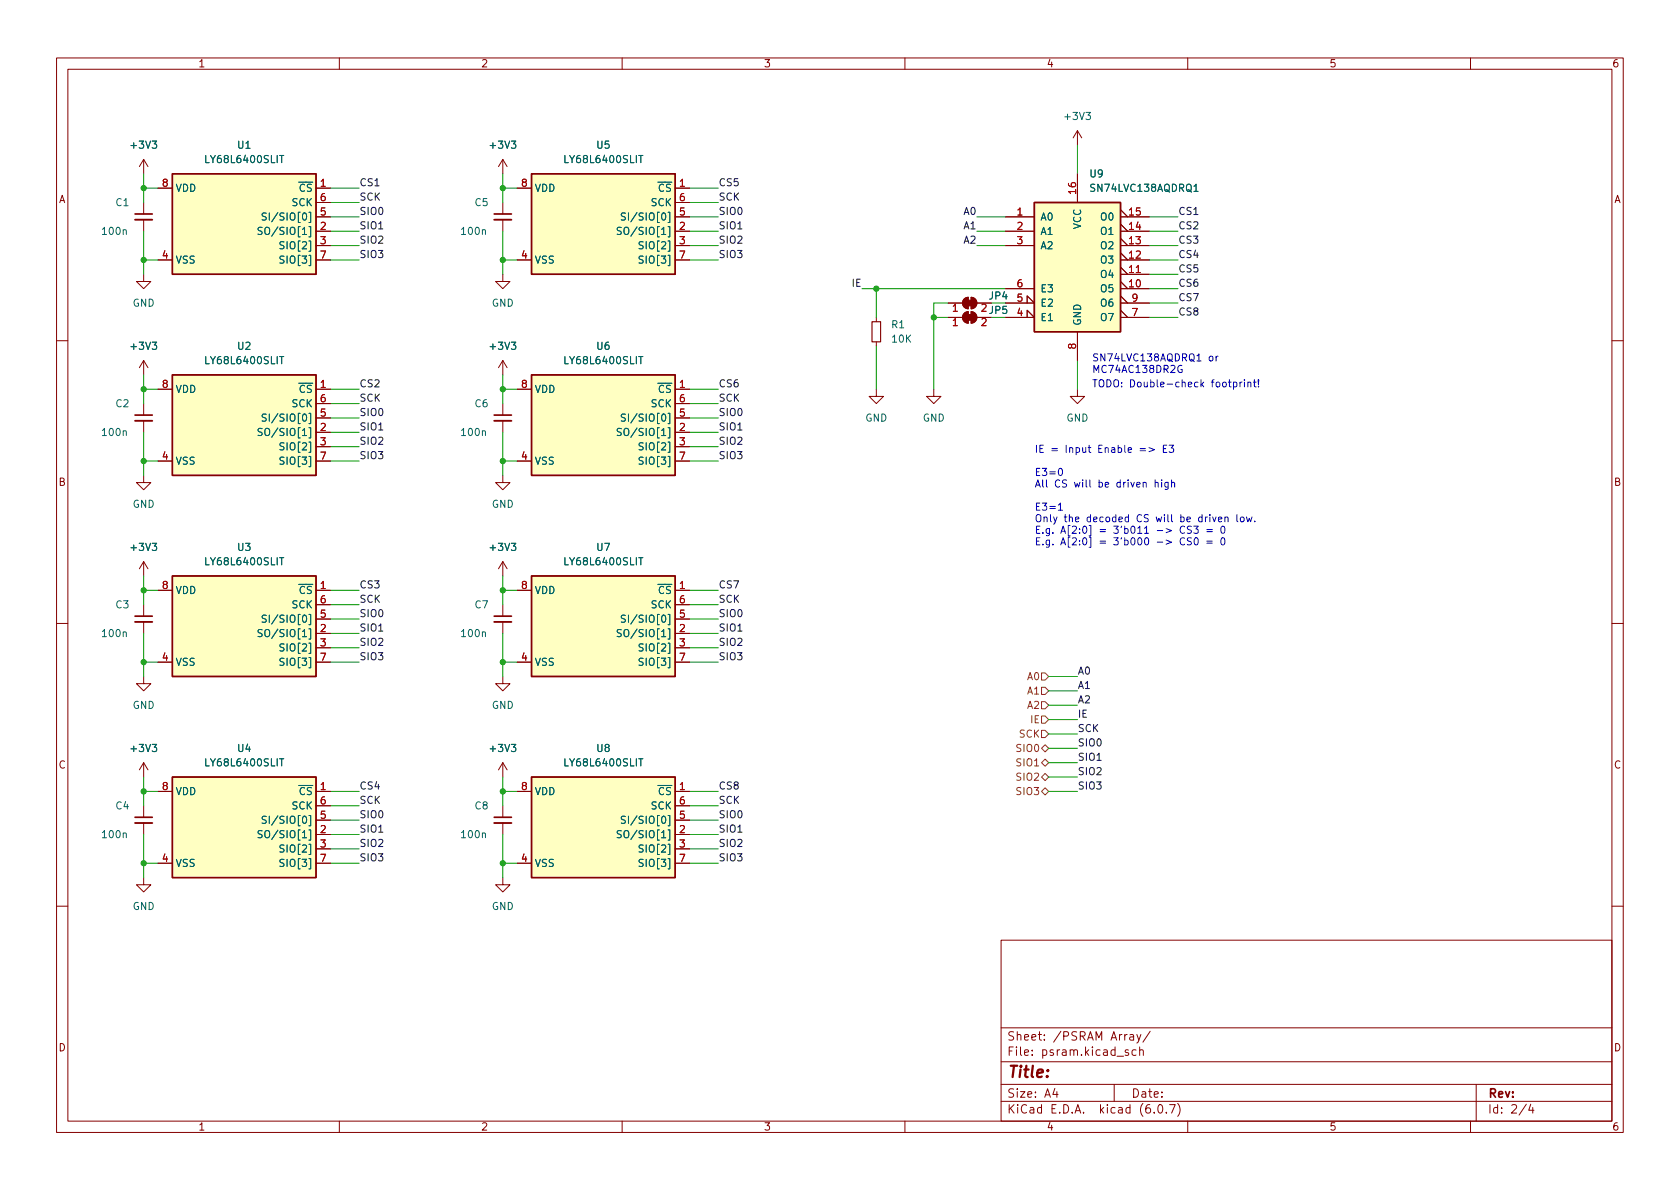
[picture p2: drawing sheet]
<svg xmlns="http://www.w3.org/2000/svg" width="297mm" height="210mm" viewBox="0 0 297 210" stroke-linecap="round" stroke-linejoin="round" font-family="sans-serif">
<g fill="none" stroke="#840000" stroke-width=".18">
<path d="M10 10.2h277v190.1h-277zM12 12.2h273v186.1h-273zM60 10.2v2M110 10.2v2M160 10.2v2M210 10.2v2M260 10.2v2M25.4 28.2v2.5M25.4 35.8v2M25.4 38.9v2M25.4 28.2l-.8 1.3M25.4 28.2l.8 1.3"/>
<path d="M27.9 33.3h2.6M55.9 38.3h2.5M55.9 33.3h2.5M55.9 35.8h2.5M88.9 28.2v2.5M88.9 35.8v2M88.9 38.9v2M88.9 28.2l-.8 1.3M88.9 28.2l.8 1.3M91.4 33.3h2.6M119.4 38.3h2.5M119.4 33.3h2.5"/>
<path d="M119.4 35.8h2.5M177.8 38.3h5.1M190.5 23.1l-.8 1.3M190.5 23.1v2.5M190.5 30.7v5.1M190.5 23.1l.8 1.3M198.1 38.3h5.1M198.1 39.6l1.3 1.3M198.1 37.1l1.3 1.2M25.4 48.5v1.3h1.3l-1.3 1.2-1.3-1.2h1.3M27.9 46h2.6M55.9 46h2.5"/>
<path d="M55.9 43.4h2.5M55.9 40.9h2.5M88.9 48.5v1.3h1.3l-1.3 1.2-1.3-1.2h1.3M91.4 46h2.6M119.4 46h2.5M119.4 43.4h2.5M119.4 40.9h2.5M154.9 56.1v.8M167.6 53.6h2.6M167.6 56.1h2.6M170.5 52.9l.7-.3v2a1.02 1.02 0 0 1-.9-.6 1.02 1.02 0 0 1 .2-1.1zM170.5 55.4l.7-.3v2a1.02 1.02 0 0 1-.9-.6 1.02 1.02 0 0 1 .2-1.1z"/>
<path d="M171.7 52.6a1.02 1.02 0 0 1 1 1 1.02 1.02 0 0 1-1 1zM171.7 55.1a1.02 1.02 0 0 1 1 1 1.02 1.02 0 0 1-1 1zM172.7 53.6h2.6M172.7 56.1h2.6M177.8 56.1h5.1l-1.3-1.2v1.2M177.8 53.6h5.1l-1.3-1.3v1.3M177.8 51h5.1M177.8 43.4h5.1M177.8 40.9h5.1M190.5 58.7v5M198.1 53.6h5.1M198.1 51h5.1"/>
<path d="M198.1 49.8l1.3 1.2M198.1 48.5h5.1M198.1 47.2l1.3 1.3M198.1 46h5.1M198.1 44.7l1.3 1.3M198.1 43.4h5.1M198.1 42.2l1.3 1.2M198.1 40.9h5.1M198.1 56.1h5.1M198.1 54.9l1.3 1.2M198.1 52.3l1.3 1.3M10 60.2h2"/>
<path d="M25.4 63.7v2.6M25.4 71.4v2M25.4 74.4v2M25.4 63.7l-.8 1.3M25.4 63.7l.8 1.3M27.9 68.8h2.6M55.9 68.8h2.5M55.9 76.4h2.5M55.9 79h2.5M55.9 73.9h2.5M55.9 71.4h2.5M88.9 63.7v2.6"/>
<path d="M88.9 71.4v2M88.9 74.4v2M88.9 63.7l-.8 1.3M88.9 63.7l.8 1.3M91.4 68.8h2.6M119.4 68.8h2.5M119.4 76.4h2.5M119.4 79h2.5M119.4 73.9h2.5M119.4 71.4h2.5M154.9 68.8v1.3h1.3l-1.3 1.3-1.2-1.3h1.2M154.9 60.4v.8"/>
<path d="M165.1 68.8v1.3h1.3l-1.3 1.3-1.3-1.3h1.3M190.5 68.8v1.3h1.3l-1.3 1.3-1.3-1.3h1.3M285 60.2h2M25.4 84.1v1.2h1.3l-1.3 1.3-1.3-1.3h1.3M25.4 99.3v2.5M25.4 99.3l-.8 1.3M25.4 99.3l.8 1.3M27.9 81.5h2.6M55.9 81.5h2.5M88.9 84.1v1.2h1.3l-1.3 1.3-1.3-1.3h1.3M88.9 99.3v2.5M88.9 99.3l-.8 1.3"/>
<path d="M88.9 99.3l.8 1.3M91.4 81.5h2.6M119.4 81.5h2.5M10 110.2h2M25.4 119.6v1.3h1.3l-1.3 1.3-1.3-1.3h1.3M25.4 106.9v2.1M25.4 110v2M27.9 104.4h2.6M27.9 117.1h2.6M55.9 104.4h2.5M55.9 112h2.5M55.9 114.5h2.5"/>
<path d="M55.9 117.1h2.5M55.9 109.5h2.5M55.9 106.9h2.5M88.9 119.6v1.3h1.3l-1.3 1.3-1.3-1.3h1.3M88.9 106.9v2.1M88.9 110v2M91.4 104.4h2.6M91.4 117.1h2.6M119.4 104.4h2.5M119.4 112h2.5M119.4 114.5h2.5M119.4 117.1h2.5"/>
<path d="M119.4 109.5h2.5M119.4 106.9h2.5M285 110.2h2M25.4 134.9v2.5M25.4 134.9l-.8 1.2M25.4 134.9l.8 1.2M27.9 139.9h2.6M55.9 139.9h2.5M88.9 134.9v2.5M88.9 134.9l-.8 1.2M88.9 134.9l.8 1.2M91.4 139.9h2.6"/>
<path d="M119.4 139.9h2.5M25.4 155.2v1.3h1.3l-1.3 1.2-1.3-1.2h1.3M25.4 142.5v2M25.4 145.5v2.1M27.9 152.6h2.6M55.9 147.6h2.5M55.9 150.1h2.5M55.9 152.6h2.5M55.9 145h2.5M55.9 142.5h2.5M88.9 155.2v1.3h1.3l-1.3 1.2-1.3-1.2h1.3M88.9 142.5v2"/>
<path d="M88.9 145.5v2.1M91.4 152.6h2.6M119.4 147.6h2.5M119.4 150.1h2.5M119.4 152.6h2.5M119.4 145h2.5M119.4 142.5h2.5M10 160.2h2M177 166.3h108v32h-108zM285 160.2h2M60 198.3v2M110 198.3v2"/>
<path d="M160 198.3v2M177 194.8h108M177 191.8h108M177 187.8h108M177 181.8h108M186.5 192.5l-.4 1h1M186.9 193v1M197 191.8v3M199.5 185.7l-.4-.1-.2 .2 .1 .3 .5 .1v.4h-.6M199.8 183h.6v.9M200.4 183.3l-.5 .1a.29 .29 0 0 0-.2 .2 .29 .29 0 0 0 .2 .3h.5M200.9 185.7l-.5-.1-.3 .3v.4l.2 .3h.6"/>
<path d="M201 182.9l.4 1M201.5 185.8l.2-.2 .4 .1v.9M201.5 185.1v1.5M201.7 182.9l-.5 1.4-.2 .1M203.4 182.4l-1.3 1.9M204.1 196.7v.1M204.9 195.4l.2-.1a.81 .81 0 0 1 .6 .7 .81 .81 0 0 1-.3 .8h-.2a.81 .81 0 0 1-.6-.6 .81 .81 0 0 1 .3-.8zM206.2 196.7v.1M206.8 195.3h1l-.7 1.5M208.2 195.1a1.72 1.72 0 0 1 0 2.3M210 198.3v2M260 198.3v2"/>
<path d="M261 191.8v6.5M269.9 195.3l-1.3 1.9M270.6 195.3l-.3 1h.9M271 195.8v1"/>
</g>
<g fill="#840000" stroke="#840000" stroke-width=".18">
<path d="M170.9 53.1h1.1v1h-1.1z"/>
<path d="M170.5 52.9l.7-.3v2a1.02 1.02 0 0 1-.9-.6 1.02 1.02 0 0 1 .2-1.1z"/>
<path d="M171.7 52.6a1.02 1.02 0 0 1 1 1 1.02 1.02 0 0 1-1 1z"/>
<path d="M170.9 55.6h1.1v1h-1.1z"/>
<path d="M170.5 55.4l.7-.3v2a1.02 1.02 0 0 1-.9-.6 1.02 1.02 0 0 1 .2-1.1z"/>
<path d="M171.7 55.1a1.02 1.02 0 0 1 1 1 1.02 1.02 0 0 1-1 1z"/>
</g>
<path d="M23.9 38.9h3M87.4 38.9h3M23.9 74.4h3M87.4 74.4h3M23.9 110h3M87.4 110h3M23.9 145.5h3M87.4 145.5h3" fill="none" stroke="#840000" stroke-width=".33"/>
<path d="M23.9 37.8h3M87.4 37.8h3M23.9 73.4h3M87.4 73.4h3M23.9 109h3M87.4 109h3M23.9 144.5h3M87.4 144.5h3" fill="none" stroke="#840000" stroke-width=".3"/>
<g fill="#ffffc2" stroke="#ffffc2" stroke-width=".18">
<path d="M94 66.3h25.4v17.8h-25.4z"/>
<path d="M182.9 35.8h15.2v22.9h-15.2z"/>
<path d="M94 30.7h25.4v17.8h-25.4z"/>
<path d="M30.5 30.7h25.4v17.8h-25.4z"/>
<path d="M30.5 66.3h25.4v17.8h-25.4z"/>
<path d="M94 137.4h25.4v17.8h-25.4z"/>
<path d="M94 101.8h25.4v17.8h-25.4z"/>
<path d="M30.5 101.8h25.4v17.8h-25.4z"/>
<path d="M30.5 137.4h25.4v17.8h-25.4z"/>
</g>
<path d="M30.5 30.7h25.4v17.8h-25.4zM94 30.7h25.4v17.8h-25.4zM182.9 35.8h15.2v22.9h-15.2zM30.5 66.3h25.4v17.8h-25.4zM94 66.3h25.4v17.8h-25.4zM30.5 101.8h25.4v17.8h-25.4zM94 101.8h25.4v17.8h-25.4zM30.5 137.4h25.4v17.8h-25.4zM94 137.4h25.4v17.8h-25.4z" fill="none" stroke="#840000" stroke-width=".25"/>
<g fill="none" stroke="#006464" stroke-width=".18">
<path d="M47.1 37.7h-.5l-.2 .1v.3l.6 .3 .1 .3-.3 .2h-.5M49.4 27.5h.8M110.6 37.7h-.5l-.2 .1v.3l.6 .3 .1 .3-.3 .2h-.5M112.9 27.5h.8M211.1 33.8h.7M46.3 40.3l-.4-.1-.2 .1v.4l.5 .2 .1 .3-.2 .3-.5-.1M50.2 42.8l-.5-.1-.1 .2v.3l.5 .3 .1 .3-.2 .2-.5-.1M50.2 45.3h-.5l-.1 .1v.4l.5 .2 .1 .3-.2 .2h-.5M109.8 40.3l-.4-.1-.2 .1v.4l.5 .2 .1 .3-.2 .3-.5-.1M113.7 42.8l-.5-.1-.1 .2v.3l.5 .3 .1 .3-.2 .2-.5-.1M113.7 45.3h-.5l-.1 .1v.4l.5 .2 .1 .3-.2 .2h-.5M46.3 75.8h-.4l-.2 .1v.3l.5 .3 .1 .3-.2 .2h-.5"/>
<path d="M47.1 73.3l-.5-.1-.2 .1v.4l.6 .2 .1 .3-.3 .3-.5-.1M49.4 63.1h.8M50.2 78.4l-.5-.1-.1 .1v.4l.5 .2 .1 .3-.2 .3-.5-.1M109.8 75.8h-.4l-.2 .1v.3l.5 .3 .1 .3-.2 .2h-.5M110.6 73.3l-.5-.1-.2 .1v.4l.6 .2 .1 .3-.3 .3-.5-.1M112.9 63.1h.8M113.7 78.4l-.5-.1-.1 .1v.4l.5 .2 .1 .3-.2 .3-.5-.1M49.4 98.6h.8M50.2 80.9l-.5-.1-.1 .2v.3l.5 .3 .1 .3-.2 .2-.5-.1M112.9 98.6h.8M113.7 80.9l-.5-.1-.1 .2v.3l.5 .3 .1 .3-.2 .2-.5-.1M46.3 111.4l-.4-.1-.2 .1v.4l.5 .2 .1 .3-.2 .3-.5-.1"/>
<path d="M47.1 108.8h-.5l-.2 .1v.4l.6 .2 .1 .3-.3 .2h-.5M50.2 113.9h-.5l-.1 .1v.3l.5 .3 .1 .3-.2 .2h-.5M50.2 116.5l-.5-.1-.1 .1v.4l.5 .2 .1 .3-.2 .3-.5-.1M109.8 111.4l-.4-.1-.2 .1v.4l.5 .2 .1 .3-.2 .3-.5-.1M110.6 108.8h-.5l-.2 .1v.4l.6 .2 .1 .3-.3 .2h-.5M113.7 113.9h-.5l-.1 .1v.3l.5 .3 .1 .3-.2 .2h-.5M113.7 116.5l-.5-.1-.1 .1v.4l.5 .2 .1 .3-.2 .3-.5-.1M49.4 134.2h.8M112.9 134.2h.8M46.3 146.9h-.4l-.2 .1v.4l.5 .2 .1 .3-.2 .2h-.5M47.1 144.4l-.5-.1-.2 .2v.3l.6 .3 .1 .3-.3 .2-.5-.1M50.2 149.5l-.5-.1-.1 .1v.4l.5 .2 .1 .3-.2 .3-.5-.1"/>
<path d="M50.2 152h-.5l-.1 .1v.3l.5 .3 .1 .3-.2 .2h-.5M109.8 146.9h-.4l-.2 .1v.4l.5 .2 .1 .3-.2 .2h-.5M110.6 144.4l-.5-.1-.2 .2v.3l.6 .3 .1 .3-.3 .2-.5-.1M113.7 149.5l-.5-.1-.1 .1v.4l.5 .2 .1 .3-.2 .3-.5-.1M113.7 152h-.5l-.1 .1v.3l.5 .3 .1 .3-.2 .2h-.5"/>
</g>
<path d="M154.2 56.9h1.5v3.5h-1.5z" fill="none" stroke="#840000" stroke-width=".2"/>
<path d="M184.1 119h.7l.6 .6-.6 .7h-.7zM184.1 129.2h.7l.6 .6-.6 .6h-.7zM184.1 124.1h.7l.6 .6-.6 .6h-.7zM184.1 126.6h.7l.6 .6-.6 .7h-.7zM184.1 134.9l.7-.7 .6 .7-.6 .6zM184.1 121.5h.7l.6 .7-.6 .6h-.7zM184.1 139.9l.7-.6 .6 .6-.6 .7zM184.1 137.4l.7-.6 .6 .6-.6 .6zM184.1 132.3l.7-.6 .6 .6-.6 .7z" fill="none" stroke="#725600" stroke-width=".18"/>
<g fill="none" stroke="#0000c2" stroke-width=".18">
<path d="M201.6 79.3h1M201.6 79.7h1M203.2 79.2l.9 .3-.9 .4M205.7 79.3h.4M206.3 78.7h-.6v1.3h.6M206.7 78.7h.8l-.4 .5 .3 .1v.6l-.1 .1-.6-.1M209 64.7a.59 .59 0 0 0-.8 .5 .59 .59 0 0 0 .8 .6v-.5h-.2M213.9 63h.3l.3 .2v.4l-.3 .2h-.3l-.1-.2zM215 63v.8M215.4 63l-.4 .2M218.1 67.6h.4l.2 .2-.1 .6h-.5M218.1 67.6v1.2"/>
<path d="M219.2 67.6v.8M219.6 67.6l-.4 .2M220 67.1v.2M220 67.6v.8M220.6 67.7l.2-.1h.3l.1 .8M220.6 67.6v.8M221.6 67.6h.5M221.8 67.1v1.1l.3 .2M222.5 68.3v.1M222.5 67.1v.8M187.1 89.3l.4-.3v1.2M187.1 90.2h.8"/>
<path d="M187.3 82.9l.1-.1a.68 .68 0 0 1 .5 .7 .68 .68 0 0 1-.5 .6 .84 .84 0 0 1-.1-1.2zM204.2 85.4l.2-.1h.3l.1 .8M204.2 84.9v1.2M205.4 84.9v.1M205.4 85.3v.8M206.5 85.3v1l-.2 .3-.3-.1M206.5 85.3h-.3l-.3 .2 .2 .6h.4M207.1 85.4l.2-.1h.3l.1 .8M207.1 84.9v1.2M209.4 93.2a.6 .6 0 0 0-.8 .4 .6 .6 0 0 0 .6 .7l.2-.1M209.4 95.2a.6 .6 0 0 0-.8 .4 .6 .6 0 0 0 .6 .8l.2-.2M210.7 93.1l-.5-.1-.2 .2v.3l.5 .3 .2 .3-.3 .2h-.5"/>
<path d="M210.7 95.1h-.5l-.2 .1v.4l.5 .2 .2 .3-.3 .3-.5-.1M211.1 93h.8l-.5 .5 .4 .1v.6l-.2 .1-.5-.1M211.3 95.2l.1-.1a.68 .68 0 0 1 .5 .6 .68 .68 0 0 1-.5 .7l-.1-.2-.2-.3zM213.4 93.6h.9M213.4 94h.9M213.4 95.7h.9M213.4 96.1h.9M214.4 91.4l.3 .9 .3-.9M215.4 91.8l.6-.1v-.2l-.4-.1-.2 .2 .1 .6h.5M216 93.1l.2-.1a.68 .68 0 0 1 .4 .7 .68 .68 0 0 1-.4 .6 .84 .84 0 0 1-.2-1.2zM216 95.1h.2a.68 .68 0 0 1 .4 .6 .68 .68 0 0 1-.4 .7 .84 .84 0 0 1-.2-1.3zM216.6 91.5l.2-.1 .3 .1v.8"/>
<path d="M216.6 91.4v.9M218.7 91v1.1l.2 .2M219.4 91.5l.3-.1 .3 .3v.3l-.3 .3-.3-.1-.1-.2zM220.4 91.4l.2 .9 .3-.6 .2 .6 .3-.9M221.8 92.1v.2"/>
</g>
<g fill="none" stroke="#009600" stroke-width=".18">
<path d="M25.4 30.7v5.1M25.4 33.3h2.5M58.4 35.8h5.1M58.4 38.3h5.1M58.4 33.3h5.1M88.9 30.7v5.1M88.9 33.3h2.5M121.9 35.8h5.1M121.9 38.3h5.1M121.9 33.3h5.1M172.7 38.3h5.1M190.5 25.6v5.1"/>
<path d="M203.2 38.3h5.1M25.4 40.9v7.6M25.4 46h2.5M58.4 46h5.1M58.4 43.4h5.1M58.4 40.9h5.1M88.9 40.9v7.6M88.9 46h2.5M121.9 46h5.1M121.9 43.4h5.1M121.9 40.9h5.1M152.4 51h25.4"/>
<path d="M154.9 51v5.1M165.1 56.1h2.5M167.6 53.6h-2.5v15.2M172.7 43.4h5.1M172.7 40.9h5.1M203.2 46h5.1M203.2 43.4h5.1M203.2 56.1h5.1M203.2 40.9h5.1M203.2 53.6h5.1M203.2 48.5h5.1M203.2 51h5.1"/>
<path d="M25.4 66.3v5.1M25.4 76.4v7.7M25.4 68.8h2.5M58.4 79h5.1M58.4 68.8h5.1M58.4 71.4h5.1M58.4 73.9h5.1M58.4 76.4h5.1M88.9 66.3v5.1M88.9 76.4v7.7M88.9 68.8h2.5M121.9 79h5.1"/>
<path d="M121.9 68.8h5.1M121.9 71.4h5.1M121.9 73.9h5.1M121.9 76.4h5.1M154.9 61.2v7.6M190.5 63.7v5.1M25.4 81.5h2.5M58.4 81.5h5.1M88.9 81.5h2.5M121.9 81.5h5.1M25.4 101.8v5.1M25.4 112v7.6"/>
<path d="M25.4 117.1h2.5M25.4 104.4h2.5M58.4 112h5.1M58.4 114.5h5.1M58.4 117.1h5.1M58.4 106.9h5.1M58.4 109.5h5.1M58.4 104.4h5.1M88.9 101.8v5.1M88.9 112v7.6M88.9 117.1h2.5M88.9 104.4h2.5"/>
<path d="M121.9 112h5.1M121.9 114.5h5.1M121.9 117.1h5.1M121.9 106.9h5.1M121.9 109.5h5.1M121.9 104.4h5.1M185.4 119.6h5.1M25.4 137.4v5.1M25.4 139.9h2.5M58.4 139.9h5.1M88.9 137.4v5.1M88.9 139.9h2.5"/>
<path d="M121.9 139.9h5.1M185.4 139.9h5.1M185.4 127.2h5.1M185.4 129.8h5.1M185.4 132.3h5.1M185.4 137.4h5.1M185.4 134.9h5.1M185.4 122.2h5.1M185.4 124.7h5.1M25.4 147.6v7.6M25.4 152.6h2.5M58.4 152.6h5.1"/>
<path d="M58.4 142.5h5.1M58.4 145h5.1M58.4 150.1h5.1M58.4 147.6h5.1M88.9 147.6v7.6M88.9 152.6h2.5M121.9 152.6h5.1M121.9 142.5h5.1M121.9 145h5.1M121.9 150.1h5.1M121.9 147.6h5.1"/>
</g>
<g fill="#009600" stroke="#009600" stroke-width=".18">
<circle cx="25.4" cy="139.9" r=".46"/>
<circle cx="25.4" cy="117.1" r=".46"/>
<circle cx="88.9" cy="152.6" r=".46"/>
<circle cx="25.4" cy="152.6" r=".46"/>
<circle cx="88.9" cy="139.9" r=".46"/>
<circle cx="88.9" cy="117.1" r=".46"/>
<circle cx="88.9" cy="33.3" r=".46"/>
<circle cx="88.9" cy="46" r=".46"/>
<circle cx="25.4" cy="33.3" r=".46"/>
<circle cx="25.4" cy="46" r=".46"/>
<circle cx="154.9" cy="51" r=".46"/>
<circle cx="165.1" cy="56.1" r=".46"/>
<circle cx="88.9" cy="81.5" r=".46"/>
<circle cx="88.9" cy="68.8" r=".46"/>
<circle cx="88.9" cy="104.4" r=".46"/>
<circle cx="25.4" cy="81.5" r=".46"/>
<circle cx="25.4" cy="68.8" r=".46"/>
<circle cx="25.4" cy="104.4" r=".46"/>
</g>
<text font-size="2.8" fill="#840000" x="178" y="190.6">Title:</text>
<g font-size="2.1" fill="#840000">
<text x="178" y="184">Sheet: /PSRAM Array/</text>
<text x="178" y="186.7">File: psram.kicad_sch</text>
<text x="178" y="196.9">KiCad E.D.A. kicad (6.0.7)</text>
<text x="178" y="194.1">Size: A4</text>
<text x="200" y="194.1">Date:</text>
<text x="263" y="194.1">Rev:</text>
<text x="263" y="196.9">Id: 2/4</text>
</g>
<g font-size="1.8" fill="#840000">
<text x="35" y="11.9">1</text>
<text x="85" y="11.9">2</text>
<text x="135" y="11.9">3</text>
<text x="185" y="11.9">4</text>
<text x="235" y="11.9">5</text>
<text x="285" y="11.9">6</text>
<text x="10.3" y="35.9">A</text>
<text x="285.3" y="35.9">A</text>
<text x="10.3" y="85.9">B</text>
<text x="285.3" y="85.9">B</text>
<text x="10.3" y="135.9">C</text>
<text x="285.3" y="135.9">C</text>
<text x="10.3" y="185.9">D</text>
<text x="285.3" y="185.9">D</text>
<text x="35" y="199.9">1</text>
<text x="85" y="199.9">2</text>
<text x="135" y="199.9">3</text>
<text x="185" y="199.9">4</text>
<text x="235" y="199.9">5</text>
<text x="285" y="199.9">6</text>
</g>
<g font-size="1.8" fill="#006464">
<text x="188.4" y="21.2">+3V3</text>
<text x="23.3" y="26.3">+3V3</text>
<text x="36.6" y="28.8">LY68L6400SLIT</text>
<text x="42" y="26.3">U1</text>
<text x="86.8" y="26.3">+3V3</text>
<text x="100.1" y="28.8">LY68L6400SLIT</text>
<text x="105.5" y="26.3">U5</text>
<text x="31" y="33.9">VDD</text>
<text x="51.5" y="33.9">~{CS}</text>
<text x="94.5" y="33.9">VDD</text>
<text x="115" y="33.9">~{CS}</text>
<text x="192.7" y="31.4">U9</text>
<text x="193.1" y="33.9">SN74LVC138AQDRQ1</text>
<text x="18.2" y="41.5">100n</text>
<text x="20.5" y="36.4">C1</text>
<text x="47.1" y="41.5">SO/SIO[1]</text>
<text x="48" y="39">SI/SIO[0]</text>
<text x="51.6" y="36.4">SCK</text>
<text x="81.7" y="41.5">100n</text>
<text x="84" y="36.4">C5</text>
<text x="110.6" y="41.5">SO/SIO[1]</text>
<text x="111.5" y="39">SI/SIO[0]</text>
<text x="115.1" y="36.4">SCK</text>
<text x="183.9" y="39">A0</text>
<text x="183.9" y="41.5">A1</text>
<text x="191.1" y="40.6" transform="rotate(-90 191.1 40.6)">VCC</text>
<text x="194.7" y="41.5">O1</text>
<text x="194.7" y="39">O0</text>
<text x="31" y="46.6">VSS</text>
<text x="50.2" y="44.1">SIO[2]</text>
<text x="50.2" y="46.6">SIO[3]</text>
<text x="94.5" y="46.6">VSS</text>
<text x="113.7" y="44.1">SIO[2]</text>
<text x="113.7" y="46.6">SIO[3]</text>
<text x="183.9" y="44.1">A2</text>
<text x="194.7" y="46.6">O3</text>
<text x="194.7" y="44.1">O2</text>
<text x="175" y="53">JP4</text>
<text x="183.9" y="51.7">E3</text>
<text x="194.7" y="51.7">O5</text>
<text x="194.7" y="49.1">O4</text>
<text x="23.4" y="54.2">GND</text>
<text x="86.9" y="54.2">GND</text>
<text x="157.7" y="58">R1</text>
<text x="173.5" y="55.1">2 JP5</text>
<text x="183.9" y="56.8">E1</text>
<text x="183.9" y="54.2">E2</text>
<text x="191.1" y="57.7" transform="rotate(-90 191.1 57.7)">GND</text>
<text x="194.7" y="56.8">O7</text>
<text x="194.7" y="54.2">O6</text>
<text x="23.3" y="61.8">+3V3</text>
<text x="36.6" y="64.4">LY68L6400SLIT</text>
<text x="42" y="61.8">U2</text>
<text x="86.8" y="61.8">+3V3</text>
<text x="100.1" y="64.4">LY68L6400SLIT</text>
<text x="105.5" y="61.8">U6</text>
<text x="157.8" y="60.6">10K</text>
<text x="31" y="69.5">VDD</text>
<text x="51.5" y="69.5">~{CS}</text>
<text x="94.5" y="69.5">VDD</text>
<text x="115" y="69.5">~{CS}</text>
<text x="18.2" y="77.1">100n</text>
<text x="20.5" y="72">C2</text>
<text x="47.1" y="77.1">SO/SIO[1]</text>
<text x="48" y="74.5">SI/SIO[0]</text>
<text x="51.6" y="72">SCK</text>
<text x="81.7" y="77.1">100n</text>
<text x="84" y="72">C6</text>
<text x="110.6" y="77.1">SO/SIO[1]</text>
<text x="111.5" y="74.5">SI/SIO[0]</text>
<text x="115.1" y="72">SCK</text>
<text x="153" y="74.5">GND</text>
<text x="163.1" y="74.5">GND</text>
<text x="188.5" y="74.5">GND</text>
<text x="31" y="82.2">VSS</text>
<text x="50.2" y="79.6">SIO[2]</text>
<text x="50.2" y="82.2">SIO[3]</text>
<text x="94.5" y="82.2">VSS</text>
<text x="113.7" y="79.6">SIO[2]</text>
<text x="113.7" y="82.2">SIO[3]</text>
<text x="23.4" y="89.8">GND</text>
<text x="86.9" y="89.8">GND</text>
<text x="23.3" y="97.4">+3V3</text>
<text x="36.6" y="99.9">LY68L6400SLIT</text>
<text x="42" y="97.4">U3</text>
<text x="86.8" y="97.4">+3V3</text>
<text x="100.1" y="99.9">LY68L6400SLIT</text>
<text x="105.5" y="97.4">U7</text>
<text x="20.5" y="107.6">C3</text>
<text x="31" y="105">VDD</text>
<text x="51.5" y="105">~{CS}</text>
<text x="51.6" y="107.6">SCK</text>
<text x="84" y="107.6">C7</text>
<text x="94.5" y="105">VDD</text>
<text x="115" y="105">~{CS}</text>
<text x="115.1" y="107.6">SCK</text>
<text x="18.2" y="112.6">100n</text>
<text x="47.1" y="112.6">SO/SIO[1]</text>
<text x="48" y="110.1">SI/SIO[0]</text>
<text x="81.7" y="112.6">100n</text>
<text x="110.6" y="112.6">SO/SIO[1]</text>
<text x="111.5" y="110.1">SI/SIO[0]</text>
<text x="31" y="117.7">VSS</text>
<text x="50.2" y="115.2">SIO[2]</text>
<text x="50.2" y="117.7">SIO[3]</text>
<text x="94.5" y="117.7">VSS</text>
<text x="113.7" y="115.2">SIO[2]</text>
<text x="113.7" y="117.7">SIO[3]</text>
<text x="23.4" y="125.3">GND</text>
<text x="86.9" y="125.3">GND</text>
<text x="23.3" y="133">+3V3</text>
<text x="36.6" y="135.5">LY68L6400SLIT</text>
<text x="42" y="133">U4</text>
<text x="86.8" y="133">+3V3</text>
<text x="100.1" y="135.5">LY68L6400SLIT</text>
<text x="105.5" y="133">U8</text>
<text x="20.5" y="143.1">C4</text>
<text x="31" y="140.6">VDD</text>
<text x="51.5" y="140.6">~{CS}</text>
<text x="51.6" y="143.1">SCK</text>
<text x="84" y="143.1">C8</text>
<text x="94.5" y="140.6">VDD</text>
<text x="115" y="140.6">~{CS}</text>
<text x="115.1" y="143.1">SCK</text>
<text x="18.2" y="148.2">100n</text>
<text x="47.1" y="148.2">SO/SIO[1]</text>
<text x="48" y="145.7">SI/SIO[0]</text>
<text x="81.7" y="148.2">100n</text>
<text x="110.6" y="148.2">SO/SIO[1]</text>
<text x="111.5" y="145.7">SI/SIO[0]</text>
<text x="31" y="153.3">VSS</text>
<text x="50.2" y="150.7">SIO[2]</text>
<text x="50.2" y="153.3">SIO[3]</text>
<text x="94.5" y="153.3">VSS</text>
<text x="113.7" y="150.7">SIO[2]</text>
<text x="113.7" y="153.3">SIO[3]</text>
<text x="23.4" y="160.9">GND</text>
<text x="86.9" y="160.9">GND</text>
</g>
<g font-size="1.8" fill="#a90000">
<text x="28.7" y="33">8</text>
<text x="56.7" y="33">1</text>
<text x="56.7" y="35.6">6</text>
<text x="92.2" y="33">8</text>
<text x="120.2" y="33">1</text>
<text x="120.2" y="35.6">6</text>
<text x="190.2" y="34.3" transform="rotate(-90 190.2 34.3)">16</text>
<text x="56.7" y="40.6">2</text>
<text x="56.7" y="38.1">5</text>
<text x="120.2" y="40.6">2</text>
<text x="120.2" y="38.1">5</text>
<text x="179.8" y="38.1">1</text>
<text x="179.8" y="40.6">2</text>
<text x="199.7" y="40.6">14</text>
<text x="199.7" y="38.1">15</text>
<text x="28.7" y="45.7">4</text>
<text x="56.7" y="43.2">3</text>
<text x="56.7" y="45.7">7</text>
<text x="92.2" y="45.7">4</text>
<text x="120.2" y="43.2">3</text>
<text x="120.2" y="45.7">7</text>
<text x="179.8" y="43.2">3</text>
<text x="199.7" y="45.7">12</text>
<text x="199.7" y="43.2">13</text>
<text x="179.8" y="53.3">5</text>
<text x="179.8" y="50.8">6</text>
<text x="199.7" y="50.8">10</text>
<text x="199.7" y="48.3">11</text>
<text x="200.2" y="53.3">9</text>
<text x="168.4" y="55.1">1</text>
<text x="168.4" y="57.7">1</text>
<text x="173.5" y="57.7">2</text>
<text x="179.8" y="55.9">4</text>
<text x="200.2" y="55.9">7</text>
<text x="190.2" y="61.7" transform="rotate(-90 190.2 61.7)">8</text>
<text x="28.7" y="68.6">8</text>
<text x="56.7" y="68.6">1</text>
<text x="56.7" y="71.1">6</text>
<text x="92.2" y="68.6">8</text>
<text x="120.2" y="68.6">1</text>
<text x="120.2" y="71.1">6</text>
<text x="56.7" y="76.2">2</text>
<text x="56.7" y="73.7">5</text>
<text x="120.2" y="76.2">2</text>
<text x="120.2" y="73.7">5</text>
<text x="28.7" y="81.3">4</text>
<text x="56.7" y="78.7">3</text>
<text x="56.7" y="81.3">7</text>
<text x="92.2" y="81.3">4</text>
<text x="120.2" y="78.7">3</text>
<text x="120.2" y="81.3">7</text>
<text x="28.7" y="104.1">8</text>
<text x="56.7" y="104.1">1</text>
<text x="56.7" y="106.7">6</text>
<text x="92.2" y="104.1">8</text>
<text x="120.2" y="104.1">1</text>
<text x="120.2" y="106.7">6</text>
<text x="56.7" y="111.8">2</text>
<text x="56.7" y="109.2">5</text>
<text x="120.2" y="111.8">2</text>
<text x="120.2" y="109.2">5</text>
<text x="28.7" y="116.8">4</text>
<text x="56.7" y="114.3">3</text>
<text x="56.7" y="116.8">7</text>
<text x="92.2" y="116.8">4</text>
<text x="120.2" y="114.3">3</text>
<text x="120.2" y="116.8">7</text>
<text x="28.7" y="139.7">8</text>
<text x="56.7" y="139.7">1</text>
<text x="56.7" y="142.2">6</text>
<text x="92.2" y="139.7">8</text>
<text x="120.2" y="139.7">1</text>
<text x="120.2" y="142.2">6</text>
<text x="56.7" y="147.3">2</text>
<text x="56.7" y="149.9">3</text>
<text x="56.7" y="144.8">5</text>
<text x="120.2" y="147.3">2</text>
<text x="120.2" y="149.9">3</text>
<text x="120.2" y="144.8">5</text>
<text x="28.7" y="152.4">4</text>
<text x="56.7" y="152.4">7</text>
<text x="92.2" y="152.4">4</text>
<text x="120.2" y="152.4">7</text>
</g>
<g font-size="1.8" fill="#0f0f0f">
<text x="63.5" y="32.9">CS1</text>
<text x="63.5" y="35.5">SCK</text>
<text x="127" y="32.9">CS5</text>
<text x="127" y="35.5">SCK</text>
<text x="63.5" y="40.5">SIO1</text>
<text x="63.5" y="38">SIO0</text>
<text x="127" y="38">SIO0</text>
<text x="127" y="40.5">SIO1</text>
<text x="170.5" y="38">A0</text>
<text x="170.5" y="40.5">A1</text>
<text x="208.3" y="38">CS1</text>
<text x="208.3" y="40.5">CS2</text>
<text x="63.5" y="45.6">SIO3</text>
<text x="63.5" y="43.1">SIO2</text>
<text x="127" y="45.6">SIO3</text>
<text x="127" y="43.1">SIO2</text>
<text x="170.5" y="43.1">A2</text>
<text x="208.3" y="45.6">CS4</text>
<text x="208.3" y="43.1">CS3</text>
<text x="150.7" y="50.7">IE</text>
<text x="208.3" y="53.2">CS7</text>
<text x="208.3" y="48.2">CS5</text>
<text x="208.3" y="50.7">CS6</text>
<text x="208.3" y="55.8">CS8</text>
<text x="63.5" y="68.5">CS2</text>
<text x="63.5" y="71">SCK</text>
<text x="127" y="68.5">CS6</text>
<text x="127" y="71">SCK</text>
<text x="63.5" y="76.1">SIO1</text>
<text x="63.5" y="73.6">SIO0</text>
<text x="127" y="73.6">SIO0</text>
<text x="127" y="76.1">SIO1</text>
<text x="63.5" y="78.6">SIO2</text>
<text x="63.5" y="81.2">SIO3</text>
<text x="127" y="81.2">SIO3</text>
<text x="127" y="78.6">SIO2</text>
<text x="63.5" y="104">CS3</text>
<text x="63.5" y="106.6">SCK</text>
<text x="127" y="106.6">SCK</text>
<text x="127" y="104">CS7</text>
<text x="63.5" y="111.7">SIO1</text>
<text x="63.5" y="109.1">SIO0</text>
<text x="127" y="109.1">SIO0</text>
<text x="127" y="111.7">SIO1</text>
<text x="63.5" y="114.2">SIO2</text>
<text x="63.5" y="116.7">SIO3</text>
<text x="127" y="116.7">SIO3</text>
<text x="127" y="114.2">SIO2</text>
<text x="190.5" y="119.3">A0</text>
<text x="190.5" y="124.4">A2</text>
<text x="190.5" y="121.8">A1</text>
<text x="190.5" y="132">SIO0</text>
<text x="190.5" y="126.9">IE</text>
<text x="190.5" y="129.4">SCK</text>
<text x="190.5" y="137.1">SIO2</text>
<text x="190.5" y="134.5">SIO1</text>
<text x="63.5" y="142.1">SCK</text>
<text x="63.5" y="139.6">CS4</text>
<text x="127" y="139.6">CS8</text>
<text x="127" y="142.1">SCK</text>
<text x="190.5" y="139.6">SIO3</text>
<text x="63.5" y="144.7">SIO0</text>
<text x="63.5" y="147.2">SIO1</text>
<text x="63.5" y="149.8">SIO2</text>
<text x="127" y="144.7">SIO0</text>
<text x="127" y="147.2">SIO1</text>
<text x="127" y="149.8">SIO2</text>
<text x="63.5" y="152.3">SIO3</text>
<text x="127" y="152.3">SIO3</text>
</g>
<g font-size="1.8" fill="#0000c2">
<text x="193" y="63.9">SN74LVC138AQDRQ1 or</text>
<text x="193" y="65.9">MC74AC138DR2G</text>
<text x="193" y="68.5">TODO: Double-check footprint!</text>
<text x="182.9" y="80.1">IE = Input Enable =&gt; E3</text>
<text x="182.9" y="84.2">E3=0</text>
<text x="182.9" y="86.2">All CS will be driven high</text>
<text x="182.9" y="90.3">E3=1</text>
<text x="182.9" y="92.3">Only the decoded CS will be driven low.</text>
<text x="182.9" y="94.4">E.g. A[2:0] = 3'b011 -&gt; CS3 = 0</text>
<text x="182.9" y="96.4">E.g. A[2:0] = 3'b000 -&gt; CS0 = 0</text>
</g>
<g font-size="1.8" fill="#725600">
<text x="181.7" y="125.3">A2</text>
<text x="181.7" y="120.3">A0</text>
<text x="181.7" y="122.8">A1</text>
<text x="180.2" y="130.4">SCK</text>
<text x="182.3" y="127.9">IE</text>
<text x="179.9" y="135.5">SIO1</text>
<text x="179.9" y="133">SIO0</text>
<text x="179.9" y="140.6">SIO3</text>
<text x="179.9" y="138">SIO2</text>
</g>
</svg>
